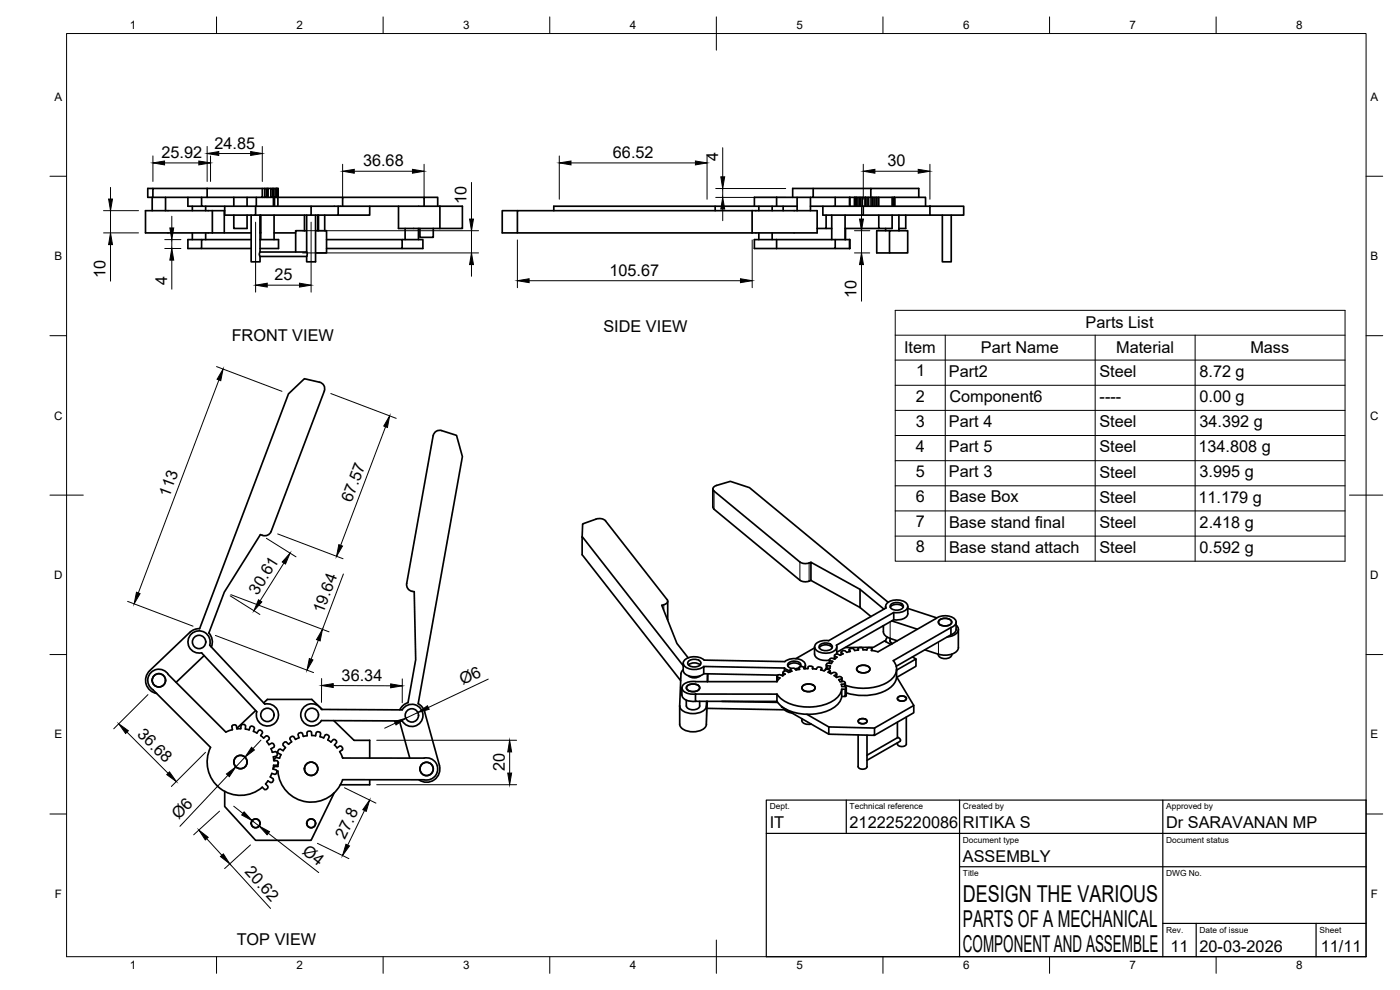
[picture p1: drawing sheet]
<svg xmlns="http://www.w3.org/2000/svg" width="420mm" height="297mm" viewBox="0 0 420 297" stroke-linecap="round" stroke-linejoin="round" font-family="sans-serif">
<!-- layer: Visible -->
<g fill="none" stroke="#000" stroke-width=".51">
<path d="M45.7 59.2v4M45.9 56.5h-1.6v2.7h1.6v-2.7h16.3M45.9 59.2h16.3M49.7 59.2v4M56.4 59.2v2.7h4.1M60.5 59.2v2.7h6.9M62.2 56.5h16.5M62.2 56.5v2.7M70.2 59.2v2.7M74.1 59.2v2.7M76.9 59.2v2.7M79.4 56.5h-.7v2.7h-16.5"/>
<path d="M79.9 56.5h-.5v2.7h-.7M80.4 56.5h-.5v2.7h-.5M80.4 56.5v2.7h-.5M81.3 56.5h-.9v2.7M81.7 56.5h-.4v2.7h-.9M82.1 56.5h-.4v2.7h-.4M82.4 59.2v2.7M82.5 59.2h.5v-2.7h.1v2.7h-.1M82.5 56.5h-.4v2.7h-.4M83 56.5h-.5v2.7h-.4v2.7M83.5 56.5h-.4l.3 5.4M83.5 59.2v-2.7v2.7h19.3"/>
<path d="M127.3 59.2h-24.5v2.7M233.1 59.2h-6.7v2.7M233.1 59.2h4.8M233.1 59.2v2.7M239.2 59.2v4M243.2 59.2v4M244.1 59.2h17.2v-2.7h14.4v2.7M244.1 56.5h-6.2v2.7M250.7 59.2v2.7M255 59.2v2.7M255.1 59.2v2.7M256.5 59.2v2.7"/>
<path d="M256.8 59.2v2.7M256.9 59.2v2.7M257.1 59.2v2.7M257.5 59.2v2.7M258 59.2v2.7M258.4 59.2v2.7M258.8 59.2v2.7M259.7 59.2v2.7M260.2 59.2v2.7M260.7 59.2v2.7M261.3 59.2h14.4M261.3 56.5h-17.2v2.7h-6.2"/>
<path d="M261.4 59.2v2.7M261.8 59.2v2.7M262 59.2v2.7M262.6 59.2v2.7M263 59.2v2.7M263.5 59.2v2.7M263.7 59.2v2.7M267.7 59.2v2.7M268.1 59.2v2.7M275.7 59.2h2.1v2.7M57.7 61.9v1.3M57.7 69.9v2"/>
<path d="M60.5 71.9h-4.1v2.7h4.1v-2.7h14.9M60.5 74.6h14.9M61.7 61.9v1.3M61.7 69.9v2M63.7 63.2h-20v6.7h20M63.7 63.2h3.6M63.7 63.2v6.7M67.3 69.9h8.1M67.4 63.2l-.1 6.7h-3.6M70.2 64.5v4h3.9v-4M75.4 64.5v14.1h2.6v-1.7M76.7 64.5h16.7v-2.6h17.6v2.6h-9.5"/>
<path d="M76.7 61.9h-9.3v2.6h9.3v-2.6h16.7M78 75.6l-.2 .6 .2 .7M78 71.9h5.6v2.7h-5.6M78 64.5v11.1M78 76.9h14M78 75.6h14M78 69.9h.3M78.1 64.5v5.4M78.3 64.5v7.4M82.3 64.5v7.4M82.3 69.9h6.4M91.4 64.5v4.7"/>
<path d="M92 75.6l.2 .6-.2 .7M92 69.2h-3.3v6.4M92 64.5v11.1M94.7 64.5v14.1h-2.7v-1.7M94.7 69.2h3.3v6.7h-3.3M95.4 64.5v4.7M95.6 64.5v4.7M97.5 64.5v4.7M98 71.9h22.7v2.7h-22.7M101.5 61.9v2.6h-8.1M111 61.9h21M119.6 61.9v6.6h12.4"/>
<path d="M120.7 71.9h6.2v2.7h-6.2M121.6 68.5v3.4M125.6 68.5v3.4M126 68.5v2.7h4v-2.7M127.3 61.9v-2.7h4.1v2.7M132 61.9h6.8v6.6h-6.8M132 61.9v6.6M155.3 63.2h-4.6v6.7h4.6v-6.7h70.4M155.3 69.9h70.4M214.6 61.9h-48.4v1.3M225.7 63.2h19.5v6.7h-19.5M225.7 63.2v6.7"/>
<path d="M226.4 61.9h6.7M226.4 61.9h-11.8v1.3M227.7 61.9v1.3M227.7 69.9v2M231.7 61.9v1.3M231.7 69.9v2M233.1 71.9h-6.7v2.7h6.7M233.1 61.9h6.1M233.1 71.9v2.7M233.1 71.9h17.6M235 61.9v1.3M243.2 61.9h15.9"/>
<path d="M247 61.9v2.6h12.1v-2.6h20M247.9 64.5v4h-2.7M247.9 68.5h1.7M249.6 64.5v7.4M250.7 74.6h4.3M253.6 64.5v7.4M253.6 68.5h10.1M253.7 68.5v3.4M255 71.9v2.7M255 71.9h-4.3v2.7h-17.6M259.1 64.5h20M263.7 64.5v4h4v-4"/>
<path d="M265.8 68.5v.7M267 69.2h5.4v6.7h-5.4zM267 69.2h-3.9v6.7h3.9M268.5 61.9v-2.7v2.7M269.8 64.5v4.7M271.8 64.5v4h-2M279.1 61.9h10.1v2.6h-10.1zM282.8 64.5v14.1h2.7v-14.1M95.9 114.7a2 2 0 0 1 1.4 2.6l-15.9 42.2M95.9 114.7l-4.5-1.1-4.8 4.6-26.7 70.4-1.6 .3-1.3 .8M130 130.8l-7.9 44.3a2.12 2.12 0 0 0 2.2 2.4l.5 20.4-2.4 12.9-1.4 .8-1 1.4M130 130.8a1.98 1.98 0 0 1 2.6-1.6l4.4 1.4 1.8 6.4-13.3 74.1 .9 .7 .9 1.3 4.6 16.6a4 4 0 0 1-1.6 4.3 4 4 0 0 1-4.6 0"/>
<path d="M81.4 159.5a2.16 2.16 0 0 1-3.3 .9l-10.8 17.3-4.6 12.2M213.9 146.7v5.4M214 152.1l.3 .7 25.8 21.3 1.2 .5 1.5-.2M174.7 161l.2-3.8 4-1.4a2.74 2.74 0 0 1 2.8 .5l18.5 23.6a.85 .85 0 0 1-.4 1.3l-1.2 .4 4.6 11.5 3.3 4.3M242.8 168.9l-1.5 .2-1.2-.5-25.8-21.3a.97 .97 0 0 1-.2-1.1 .97 .97 0 0 1 .9-.5l4.2-1.3 5.7 1.9 41.6 34.4M243.4 168.7l14.7 8.1v5.5l-14.7-8.2zM243.4 168.7l-.6 .2M243.4 174.1l-.6 .3M258.1 176.8l7.2 6M57 189.7l-12.1 11.5a4 4 0 0 0-1 4.1 4 4 0 0 0 3.1 2.8M60.5 195.9l16.6 17.6a3.3 3.3 0 0 0 2.8 4.3 3.3 3.3 0 0 0 3.7-3.5 3.3 3.3 0 0 0-4.1-3M60.5 195.9a3.3 3.3 0 0 1-4.1-3.1 3.3 3.3 0 0 1 3.7-3.5 3.3 3.3 0 0 1 2.8 4.3l16.6 17.7"/>
<path d="M61.3 196.7l-8.4 8M62.7 189.9l.7 1.1 .3 1.2-.3 1.9M200.4 180.4v5.6M205 199v2.1a3.3 3.3 0 0 0 4.3 1.9l1.9-.8M205 199.7l-30.3-38.7v5.4l29.6 37.8M206.6 198.4a2.63 2.63 0 0 1 3.8 .4 1.79 1.79 0 0 1-2.5 1.3 1.15 1.15 0 0 1-1.2-.4 1.15 1.15 0 0 1-.1-1.3zM206.6 199.5a2.86 2.86 0 0 1 3.5 0M211.2 200a4.7 4.7 0 0 1-5.9-.3 1.49 1.49 0 0 1 1-2.2 4.9 4.9 0 0 1 5 .6l24.2 .4a4.7 4.7 0 0 1 6 .3 1.22 1.22 0 0 1-.2 1.7M236.4 199.8a2.58 2.58 0 0 1 3.9 0M241.7 199.5v1.1M244.5 194.1v2.2a3.3 3.3 0 0 0 3.9 1.8h.5M244.5 194.4l-5.7 3.2"/>
<path d="M245.9 194.4a2.58 2.58 0 0 1 3.9 0M246 193.6a2.63 2.63 0 0 1 3.8 .3 1.79 1.79 0 0 1-2.5 1.3 1.15 1.15 0 0 1-1.2-.4 1.15 1.15 0 0 1-.1-1.2zM248 199.5l.2 .2v.8M248.2 199.7l1 .1M248.7 192.2a3.7 3.7 0 0 0-4.2 1.7 2.75 2.75 0 0 0 3.2 2.1 2.99 2.99 0 0 0 3.4-2l-.1-.4 17.2-9.8v2.2l-17.1 9.7M248.9 197.9l.1 1.1M249 198.2l.9 .2-.4 .7-1-.2-.4 .2-.1 1.5M249.2 199.8l-.1 .7h-1l-.3 .4v-.2M250.4 196.8l.8 .4-.6 .5M250.5 197.4l-.3 .2M250.5 197.7l-.9-.2-.4 .1-.3 .3v1.1M251.1 194.1v2.1"/>
<path d="M252.1 196.6l-.7-.4h-.5l-.5 .3v1.2M252.4 195.7l.6 .5M253 196.2l-.9 .4M254.1 195.8l-.5-.6-1 .2-.2 1.1M254.8 194.9l.4 .5-1 .3M256.5 195.2l-.3-.6-1.1 .1-.3 .2v.6M257.5 194.5l.1 .6M257.6 195l-1.1 .2M258.1 182.3l3.3 2.7M260.1 195l.2-.6h1.1l.3 .2v.6M260.2 195h-1.2l-.1-.6-.4-.1-1 .2v.6M261.7 194.6l-.2 .6"/>
<path d="M264.9 187.9l.2 .2M265.1 187.8l.1 2.2 .5 .7a7.8 7.8 0 0 0 3.6 1.6M265.8 181.9v.6M265.8 192.3v.2M266.4 191.2l-.5 .6-.1 .7M267.1 191.6l.1 .9 .6 .6M267.2 182.2a2.58 2.58 0 0 1 3.9 0M267.3 181.4a2.63 2.63 0 0 1 3.8 .3 1.79 1.79 0 0 1-2.5 1.3 1.15 1.15 0 0 1-1.1-.4 1.15 1.15 0 0 1-.2-1.2zM267.3 193.4l-1.8-1.1-3.4 1.9-8.5 .1M267.7 186.3l7.6 2.5M268.2 183.8a3.7 3.7 0 0 0 4.2-1.7 2.75 2.75 0 0 0-3.1-2.1 2.99 2.99 0 0 0-3.5 2l.1 .4-17.2 9.8M272.4 181.9l.1 2.2a3.4 3.4 0 0 1-4.3 1.9"/>
<path d="M272.4 182.5l8.7 2.9M273.8 197.1l1.1 .6M281.6 196.3v.2M281.8 186.1a2.63 2.63 0 0 1 3.8 .4 1.79 1.79 0 0 1-2.5 1.3 1.15 1.15 0 0 1-1.1-.4 1.15 1.15 0 0 1-.2-1.3zM285.4 188.3l-17.3 9.9a4 4 0 0 1-1.4 6.3 15.6 15.6 0 0 1-13 1.1M285.4 188.3v2.2l-16.4 9.4M285.4 188.3a1.61 1.61 0 0 0 1.6-1.6 1.61 1.61 0 0 0-1.5-1.6 5 5 0 0 0-4.7 .5l-17.3 10-2-.5M285.6 196.3a2.06 2.06 0 0 1-3.2 1.1l-.7-.6-.1-.3M286.9 186.7v2.2M287 188.8a1.89 1.89 0 0 1-1.6 1.7M287 187.6a1.76 1.76 0 0 1 .5 1.8 1.76 1.76 0 0 1-1.4 1.3l-1.8 .4M287.6 188.9v5.4"/>
<path d="M287.6 194.3a3.7 3.7 0 0 1-4.2 2.3l-1.8-.3-4-1.3M73.6 218.8l.1-1.1-.3-.3-.7-.1-.4 .3v1l-1.2 .1-.2-1-.4-.2-.6 .1-.3 .3 .1 1-1.9 .8-17.3-17.3a3.3 3.3 0 0 0-5.2-.6 3.3 3.3 0 0 0 .6 5.1l17.3 17.3a10 10 0 0 0 2.9 12.4 10 10 0 0 0 12.6-.4l.7 .7h.5l.5-.5v-.4l-.7-.8 .7-.9 .9 .5 .4-.1 .4-.6-.1-.5-.9-.5 .5-1 .9 .3 .5-.3 .1-.7-.2-.4-1-.3 .2-1.1M73.6 218.7l1.2 .3M74.8 219l.3-1 .4-.2 .7 .3 .2 .4-.3 .9 1 .5M76.7 213.2l-5.6 5.3M77.1 219.9l.6-.8 .4-.1 .6 .4 .1 .4-.6 .9 .9 .8 .8-.7h.4l.5 .5v.5l-.8 .7 .7 .9M79.1 210.9l1.1-1h13.4l3.1 3M100.2 216.2l6.1 5.9h4.7v5.3M119.9 216.3l3.1 11.2M120.7 213l-24.2-.2a3.3 3.3 0 0 0-5-.9 3.3 3.3 0 0 0-.1 5.1 3.3 3.3 0 0 0 5.1-.8M120.7 213a3.3 3.3 0 0 1 5.1-.9 3.3 3.3 0 0 1-.1 5.1 3.3 3.3 0 0 1-5-.9l-24.2-.1M204 211.8a3.4 3.4 0 0 0 3.9 2.3 3.6 3.6 0 0 0 4.1-2.2"/>
<path d="M204.6 206.4v2.2M204.7 208.6a3.3 3.3 0 0 0 4 1.8M205 201l-.6 .8a139.1 139.1 0 0 0-.3 15.9 5.2 5.2 0 0 0 6.7 1.2 2.05 2.05 0 0 0 1.2-1.6M206 210.1v1.7M206.2 205.9a2.63 2.63 0 0 1 3.8 .3 1.79 1.79 0 0 1-2.5 1.3 1.15 1.15 0 0 1-1.2-.4 1.15 1.15 0 0 1-.1-1.2zM206.6 202.8a2.85 2.85 0 0 0 3.5 0M208.7 208.2l24.5 .1v2.1h-24.5zM210 210.4v1.4a2.31 2.31 0 0 1-4 0M211.2 202.1l22.3 .5M212 210.4v1.5M212.2 212.5l23.2 .5v-.4M212.3 210.4l-.3 6.9"/>
<path d="M212.4 202.3l-.1 2.2M212.4 202.2v2.3M212.4 202.2v.1M216.6 210.4l16.8 .3M233.2 204.5h-24.5a3.8 3.8 0 0 0-4 1.5 2.28 2.28 0 0 0 2.7 2.3l1.3-.1M233.2 204.4v-1.6v1.7M233.2 203.1l.9 .3-.9 1.1M234.4 202.6h.6M234.6 212l14.1 8.3v-2.2l13.7 .3M234.9 202.6v.1M235 202.7v-.9l.6 .5-.7 .5-.9-.4-.8 .4M235.4 200.4l-24.2-.4v2.1"/>
<path d="M235.4 200.4v1M235.4 200.4l1.8 .9M235.4 212.9l1.2 .8 1.1 .2M237.2 200.9l.8-.4h.4l.5 .5M237.6 201.4l-.4-.5v.7M237.7 201.4l-1 .4-.7-.5h-.5l-.5 .3v.2M239.8 200.3l.9-.3 .4 .1 .2 .6M239.8 200.3l-1.2 .4M240 200.8l-.2-.5v.6M240 200.8l-1.1 .2M240.2 200a1.08 1.08 0 0 0-1.1-1.6 2.17 2.17 0 0 0-2.7 1.1l.4 .7 .7 .4M240.6 215.6v.6"/>
<path d="M240.6 216.2a2.16 2.16 0 0 0 2.9 1M240.9 205.9a2.63 2.63 0 0 1 3.7 .3 1.79 1.79 0 0 1-2.5 1.3 1.15 1.15 0 0 1-1.1-.4 1.15 1.15 0 0 1-.1-1.2zM241.3 200.7l1.2-.1v-.6l.4-.1 1 .2v.6M242.1 214.3l6.6 3.8M243.9 200.6l1.1 .2 .3-.6 .4-.1 .9 .4v.6M243.9 200.1l-.1 .6M246.6 200.5l-.3 .5 1.1 .3 .5-.5 1 .2 .1 1M248.5 201.7a1.35 1.35 0 0 0 1.6 0l1 .3v1.2M249 201.2l-.5 .5M249.1 201.3l.2 .7h-.2l-.1-.7M251.1 202.3l-.7 .4 .6 .5 1.4-.1 .3 .3v1.1M252.1 204.6l1-.2 .4 .2 .2 1.4"/>
<path d="M252.6 203.7l-.9 .2 .4 .6M252.6 206l1.4 .2v2.6M252.6 209a6.6 6.6 0 0 1-5.1 4.6 14.9 14.9 0 0 1-13.2-1.9l-1.1-1.3M252.6 206.8a6.6 6.6 0 0 1-5.1 4.6 14.9 14.9 0 0 1-13.2-1.8l-1.1-1.4M252.7 203.4l-.1 1.1M253.5 205.2l-1 .1 .1 .7M253.6 206.8h-1v2.2M253.7 204.9l-.2 .3v.8M254 206.2v2.6l-.4 .2M254 206.6l-.4 .2v2.2h-1M257.3 200.2a2.63 2.63 0 0 1 3.8 .4 1.79 1.79 0 0 1-2.5 1.3 1.15 1.15 0 0 1-1.2-.5 1.15 1.15 0 0 1-.1-1.2zM257.6 216.1a1.66 1.66 0 0 1 2.6 .3 1.55 1.55 0 0 1-2.7 0z"/>
<path d="M269.1 203.1l5.1 8.6v2.2l-11.8 6.7M269.1 201.1l5.8-3.4v2.2l-5.7 3.3M269.1 200.8v2.1M269.1 202.9a5.6 5.6 0 0 1-4.1 4.7 16.3 16.3 0 0 1-11 .3M269.3 216.7v4.6M269.4 209.3a1.66 1.66 0 0 1 2.6 .3 1.55 1.55 0 0 1-2.7 0zM272 215.1v8.1a1.56 1.56 0 0 1-2.7 0v-.3M274.2 211.7l-11.8 6.7v2.2l-13.7-.3M67.4 237.5v4.5l9.3 10.1h16.7l6.9-14.2M80.7 223.4l.9-.4 .4 .1 .4 .6-.2 .5-.9 .4 .4 1.1 1-.2 .4 .3 .2 .6-.3 .5-1 .2M82 227.1l.2 1.1h1l.3 .4v.7l-.4 .3h-1M83.1 231.4h.3"/>
<path d="M83.4 231.3a10 10 0 0 0 8.7 9.3 10 10 0 0 0 10.7-6.7l24.5 .1M83.5 228.8l-.1 1.2h-1l-.3 .3v.5M85.7 224.3l-.7 .9-.9-.5-.4 .2-.4 .6 .1 .4 .9 .5-.4 1.1-1-.2-.4 .2-.1 .7M86.6 223.3l-.7-.7h-.5l-.5 .5v.5l.8 .7M87.5 222.6l-.9 .7M94.7 220.8l.2-1 .4-.3 .7 .2 .2 .3-.1 1 1 .4 .5-.9 .4-.1 .6 .3 .2 .4-.4 .9 .9 .6M94.7 220.8l-1.1-.1-.1-1-.4-.3h-.6l-.4 .3 .1 1.1-1.2 .1-.3-.9-.4-.2-.6 .2-.3 .4 .3 1-1 .4-.6-.8-.4-.1-.6 .4-.1 .4 .5 .9M99.3 222.7l.7-.8h.5l.5 .4v.5l-.6 .7M100.4 223.5l.8 .9 .8-.6 .5 .1 .3 .6v.4l-.9 .6 .9 1.9 24.5 .1a3.3 3.3 0 0 1 4.1 3.2 3.3 3.3 0 0 1-4.1 3.3M102.8 227.2l.2 .2M111 234v1.5h-8.8M257.5 220.5v9.5a1.56 1.56 0 0 0 2.7 0v-9.4"/>
<path d="M260.2 226.6l9.3-5.3 .8 .7-.2 .4-9.9 5.7"/>
<circle cx="59.7" cy="192.6" r="2"/>
<circle cx="47.7" cy="204.1" r="2"/>
<circle cx="80.3" cy="214.5" r="2"/>
<circle cx="93.6" cy="214.5" r="2"/>
<circle cx="123.6" cy="214.6" r="2"/>
<circle cx="72.2" cy="228.6" r="2"/>
<circle cx="93.4" cy="230.7" r="2"/>
<circle cx="128" cy="230.7" r="2"/>
<circle cx="76.7" cy="247" r="1.32"/>
<circle cx="93.4" cy="247" r="1.32"/>
</g>
<!-- layer: Visible Narrow -->
<path d="M214.3 147.3v5.5M240.1 168.6v5.5M242.8 168.9v5.5M199.2 181.4v1.7M267.1 186.6v5M281.6 192.6v3.7M212 211.9v5.4M212.4 202.3v2.2" fill="none" stroke="#000" stroke-width=".3"/>
<!-- layer: BORDER -->
<g fill="none" stroke="#000" stroke-width=".3">
<path d="M20 10.1h390v276.9h-390zM65 5.1v5M115 5.1v5M165 5.1v5M215 5.1v10M265 5.1v5M315 5.1v5M365 5.1v5M15 52.9h5M410 52.9h5M15 100.7h5M410 100.7h5"/>
<path d="M15 148.6h10M405 148.6h10M15 196.4h5M410 196.4h5M15 244.2h5M410 244.2h5M65 287v5M115 287v5M165 287v5M215 282.1v9.9M265 287v5M315 287v5"/>
<path d="M365 287v5"/>
</g>
<!-- layer: TITLEBLOCK -->
<path d="M230 240.1h180v46.9h-180zM230 250h180M254 240.1v9.9M288 240.1v46.9M349 240.1v46.9M288 260.1h122M349 277.1h61M359 277.1v9.9M395 277.1v9.9" fill="none" stroke="#000" stroke-width=".36"/>
<!-- layer: FD_Dimensions -->
<g fill="none" stroke="#000" stroke-width=".3">
<path d="M33.2 56.2v3.5M45.9 46.8v7.6M49.4 48.9h10.3M62.2 43.9v10.5M63.2 46.8v7.6M65.7 46.1h9.5M78.7 43.9v10.5M102.8 49.3v10.5M106.3 51.4h17.5M127.3 49.3v10.5M141.5 54.7v11M167.9 46.8v13"/>
<path d="M171.4 48.9h37.3M212.2 46.8v13M214.8 59.2h21M214.8 56.6h21M216.9 44.3v8.8M216.9 56.6v2.6M259.1 49.3v10.5M262.6 51.4h13M279.1 49.3v10.5M31.1 63.2h10.5M31.1 69.9h10.5M33.2 63.2v6.7"/>
<path d="M33.2 73.4v11M49.4 71.9h4.9M49.4 74.6h4.9M51.6 64.9v3.5M51.6 71.9v2.7M51.6 78v8.8M76.7 66.7v21M90.8 75.9h52.8M90.8 69.2h52.8M93.4 66.7v21M141.5 69.2v6.7M141.5 79.4v3.5"/>
<path d="M155.3 72v14.3M216.9 62.7v3.5M225.7 72v14.3M256.4 75.9h4.6M256.4 69.2h4.6M258.6 62.2v3.5M258.6 69.2v6.7M258.6 79.4v11M80.2 85.6h9.7M158.8 84.2h63.4M65 110l19.6 7.4M65.7 114l-24.2 63.9"/>
<path d="M99.3 118.1l19.6 7.4M115.7 128l-13.5 35.6M69.1 178.8l8.9 5.6M69.3 178.4l29.4 11.2M79.9 161.5l8.9 5.6M83.3 160.2l19.7 7.4M85.2 168.9l-7.1 11.4M103.1 172.2l-6.3 16.6M38.3 180.4l19.6 7.5M64.6 190.7l29.5 11.1M95.5 192.1l-2.1 5.7M38.1 219.7l12.3 12.3"/>
<path d="M44.4 208.4l-10.3 10.3M96.5 203.6v7.1M100 205.7l17.2 .1M118.6 217l-3.2 1.5M120.7 203.7v7.2M125.4 213.8l-3.6 1.7M146.5 203.8l-18 8.5M61.7 225.7l-10.3 10.3M68.4 232.6l-14.4 15.3M73.5 227.2l-2.7 2.9M78.3 222.1l-2.4 2.5M103.4 236.4l9.4 4.6"/>
<path d="M113.1 222.1h41.9M113.1 235.4h41.9M153 225.6v6.4M62 251.6l4.6 5M65.9 243.4l-7.8 7.1M69 259.2l12.2 13.4M70.1 241.9l2.8 2.2M75.2 253.5l-7.8 7.1M75.6 246.2l2.2 1.6M80.5 250l15.2 11.8M95.3 253l9.4 4.6M109.4 243.2l-5 10.4"/>
</g>
<g fill="#000" stroke="#000" stroke-width=".3">
<path d="M32.6 59.7h1.2l-.6 3.5zM45.9 48.9l3.5-.6v1.2zM59.7 48.3l3.5 .6-3.5 .6zM62.2 46.1l3.5-.6v1.1zM75.2 45.5l3.5 .6-3.5 .5zM102.8 51.4l3.5-.6v1.2zM123.8 50.8l3.5 .6-3.5 .6zM167.9 48.9l3.5-.6v1.2zM208.7 48.3l3.5 .6-3.5 .6zM216.3 53.1h1.2l-.6 3.5zM259.1 51.4l3.5-.6v1.2zM275.6 50.8l3.5 .6-3.5 .6z"/>
<path d="M33.2 69.9l.6 3.5h-1.2zM51 68.4h1.1l-.5 3.5zM51.6 74.6l.5 3.4h-1.1zM141.5 75.9l.6 3.5h-1.2zM140.9 65.7h1.2l-.6 3.5zM216.9 59.2l.6 3.5h-1.2zM258 65.7h1.1l-.5 3.5zM258.6 75.9l.5 3.5h-1.1zM76.7 85.6l3.5-.6v1.1zM89.9 85l3.5 .6-3.5 .5zM155.3 84.2l3.5-.6v1.2zM222.2 83.6l3.5 .6-3.5 .6z"/>
<path d="M67 110.7l-.7 3.5-1.1-.4zM116.9 124.8l-.6 3.5-1.1-.5zM41 177.7l1 .4-1.7 3.1zM77.6 180l1 .6-2.4 2.6zM87.1 166l-1.4 3.2-1-.6zM101.7 163.4l1.1 .4-1.8 3.1zM92.8 197.6l1.1 .4-1.8 3.1zM96.8 188.8l-.7 3.5-1.1-.4zM35.6 217.2l2.9 2.1-.8 .8zM96.5 205.7l3.5-.6v1.2zM117.2 205.2l3.5 .6-3.5 .6zM118.4 216.5l3.4-1-2.9 2z"/>
<path d="M125.4 213.8l2.9-2 .5 1zM50 232.4l.9-.8 2 2.9zM68 232.2l2.8-2.1-2 2.9zM75.5 224.2l.8 .8-2.8 2.2zM153 222.1l.5 3.5h-1.1zM152.4 232h1.1l-.5 3.4zM59.7 249.1l2.8 2.1-.9 .8zM66.2 257l.8-.8 2 3zM73.3 243.6l2.3 2.6-3.1-1.7zM77.8 247.8l3.1 1.7-.7 1zM103.8 253.3l1.1 .5-2.1 2.9zM110.9 240l-1 3.4-1-.5z"/>
</g>
<!-- layer: Parts Lists -->
<g fill="none" stroke="#000" stroke-width=".3">
<path d="M268.7 93.1h135v75.3h-135zM268.7 100.6h135M268.7 108h135M268.7 115.6h135M283.7 100.6v67.8M328.7 100.6v67.8M358.7 100.6v67.8M268.7 123.1h135M268.7 130.7h135M268.7 138.2h135M268.7 145.8h135M268.7 153.3h135"/>
<path d="M268.7 160.9h135"/>
</g>
<g font-size="7">
<text x="289" y="270.6">DESIGN THE VARIOUS</text>
<text x="289" y="278.1">PARTS OF A MECHANICAL</text>
<text x="289" y="285.5">COMPONENT AND ASSEMBLE</text>
</g>
<g font-size="4.9">
<text x="48.5" y="47.4">25.92</text>
<text x="64.3" y="44.6">24.85</text>
<text x="183.9" y="47.4">66.52</text>
<text x="108.9" y="49.9">36.68</text>
<text x="215.5" y="48.2" transform="rotate(-90 215.5 48.2)">4</text>
<text x="266.4" y="49.9">30</text>
<text x="140" y="61.3" transform="rotate(-90 140 61.3)">10</text>
<text x="31.7" y="83.5" transform="rotate(-90 31.7 83.5)">10</text>
<text x="182.9" y="82.8">105.67</text>
<text x="50.1" y="85.4" transform="rotate(-90 50.1 85.4)">4</text>
<text x="82.4" y="84.1">25</text>
<text x="257.1" y="89.5" transform="rotate(-90 257.1 89.5)">10</text>
<text x="181.1" y="99.6">SIDE VIEW</text>
<text x="325.8" y="98.6">Parts List</text>
<text x="69.5" y="102.5">FRONT VIEW</text>
<text x="271.3" y="106">Item</text>
<text x="294.4" y="106">Part Name</text>
<text x="335" y="106">Material</text>
<text x="375.2" y="106">Mass</text>
<text x="275" y="113">1</text>
<text x="284.8" y="113.1">Part2</text>
<text x="329.9" y="113.1">Steel</text>
<text x="360" y="113.1">8.72 g</text>
<text x="274.9" y="120.5">2</text>
<text x="284.9" y="120.7">Component6</text>
<text x="330" y="120.6">----</text>
<text x="360" y="120.6">0.00 g</text>
<text x="274.8" y="128">3</text>
<text x="284.8" y="128.1">Part 4</text>
<text x="329.9" y="128.2">Steel</text>
<text x="360" y="128.2">34.392 g</text>
<text x="274.9" y="135.6">4</text>
<text x="284.8" y="135.7">Part 5</text>
<text x="329.9" y="135.7">Steel</text>
<text x="359.6" y="135.7">134.808 g</text>
<text x="274.8" y="143.1">5</text>
<text x="284.8" y="143.2">Part 3</text>
<text x="329.9" y="143.3">Steel</text>
<text x="360" y="143.2">3.995 g</text>
<text x="50.7" y="149.4" transform="rotate(-69 50.7 149.4)">113</text>
<text x="105.5" y="151" transform="rotate(-69 105.5 151)">67.57</text>
<text x="274.8" y="150.7">6</text>
<text x="284.8" y="150.8">Base Box</text>
<text x="329.9" y="150.8">Steel</text>
<text x="359.6" y="150.8">11.179 g</text>
<text x="274.8" y="158.2">7</text>
<text x="284.8" y="158.4">Base stand final</text>
<text x="329.9" y="158.4">Steel</text>
<text x="360" y="158.3">2.418 g</text>
<text x="274.8" y="165.8">8</text>
<text x="284.8" y="165.8">Base stand attach</text>
<text x="329.9" y="165.9">Steel</text>
<text x="360" y="165.9">0.592 g</text>
<text x="77.3" y="178.7" transform="rotate(-58 77.3 178.7)">30.61</text>
<text x="97" y="184.2" transform="rotate(-69 97 184.2)">19.64</text>
<text x="102.5" y="204.2">36.34</text>
<text x="138.9" y="205.7" transform="rotate(-25 138.9 205.7)">Ø6</text>
<text x="41" y="220.5" transform="rotate(45 41 220.5)">36.68</text>
<text x="151.5" y="231.4" transform="rotate(-90 151.5 231.4)">20</text>
<text x="53.7" y="246" transform="rotate(-47 53.7 246)">Ø6</text>
<text x="103.5" y="252" transform="rotate(-64 103.5 252)">27.8</text>
<text x="231" y="248.5">IT</text>
<text x="255" y="248.5">212225220086</text>
<text x="289" y="248.5">RITIKA S</text>
<text x="350" y="248.5">Dr SARAVANAN MP</text>
<text x="90.5" y="255.9" transform="rotate(38 90.5 255.9)">Ø4</text>
<text x="73.3" y="261.7" transform="rotate(48 73.3 261.7)">20.62</text>
<text x="289" y="258.6">ASSEMBLY</text>
<text x="71" y="283.4">TOP VIEW</text>
<text x="351.3" y="285.7">11</text>
<text x="360" y="285.5">20-03-2026</text>
<text x="396.4" y="285.7">11/11</text>
</g>
<g font-size="3.5">
<text x="39" y="8.8">1</text>
<text x="89" y="8.8">2</text>
<text x="139" y="8.8">3</text>
<text x="189" y="8.8">4</text>
<text x="239" y="8.8">5</text>
<text x="289" y="8.8">6</text>
<text x="339" y="8.8">7</text>
<text x="389" y="8.8">8</text>
<text x="16.3" y="30.2">A</text>
<text x="411.3" y="30.2">A</text>
<text x="16.3" y="78">B</text>
<text x="411.3" y="78">B</text>
<text x="16.2" y="125.9">C</text>
<text x="411.2" y="125.9">C</text>
<text x="16.2" y="173.7">D</text>
<text x="411.2" y="173.7">D</text>
<text x="16.3" y="221.6">E</text>
<text x="411.3" y="221.6">E</text>
<text x="16.4" y="269.4">F</text>
<text x="411.4" y="269.4">F</text>
<text x="39" y="290.8">1</text>
<text x="89" y="290.8">2</text>
<text x="139" y="290.8">3</text>
<text x="189" y="290.8">4</text>
<text x="239" y="290.8">5</text>
<text x="289" y="290.8">6</text>
<text x="339" y="290.8">7</text>
<text x="389" y="290.8">8</text>
</g>
<g font-size="2.5">
<text x="231" y="242.9">Dept.</text>
<text x="255" y="242.9">Technical reference</text>
<text x="289" y="242.9">Created by</text>
<text x="350" y="242.9">Approved by</text>
<text x="289" y="252.8">Document type</text>
<text x="350" y="252.8">Document status</text>
<text x="289" y="262.9">Title</text>
<text x="350" y="262.9">DWG No.</text>
<text x="350" y="279.9">Rev.</text>
<text x="360" y="279.9">Date of issue</text>
<text x="396" y="279.9">Sheet</text>
</g>
</svg>
